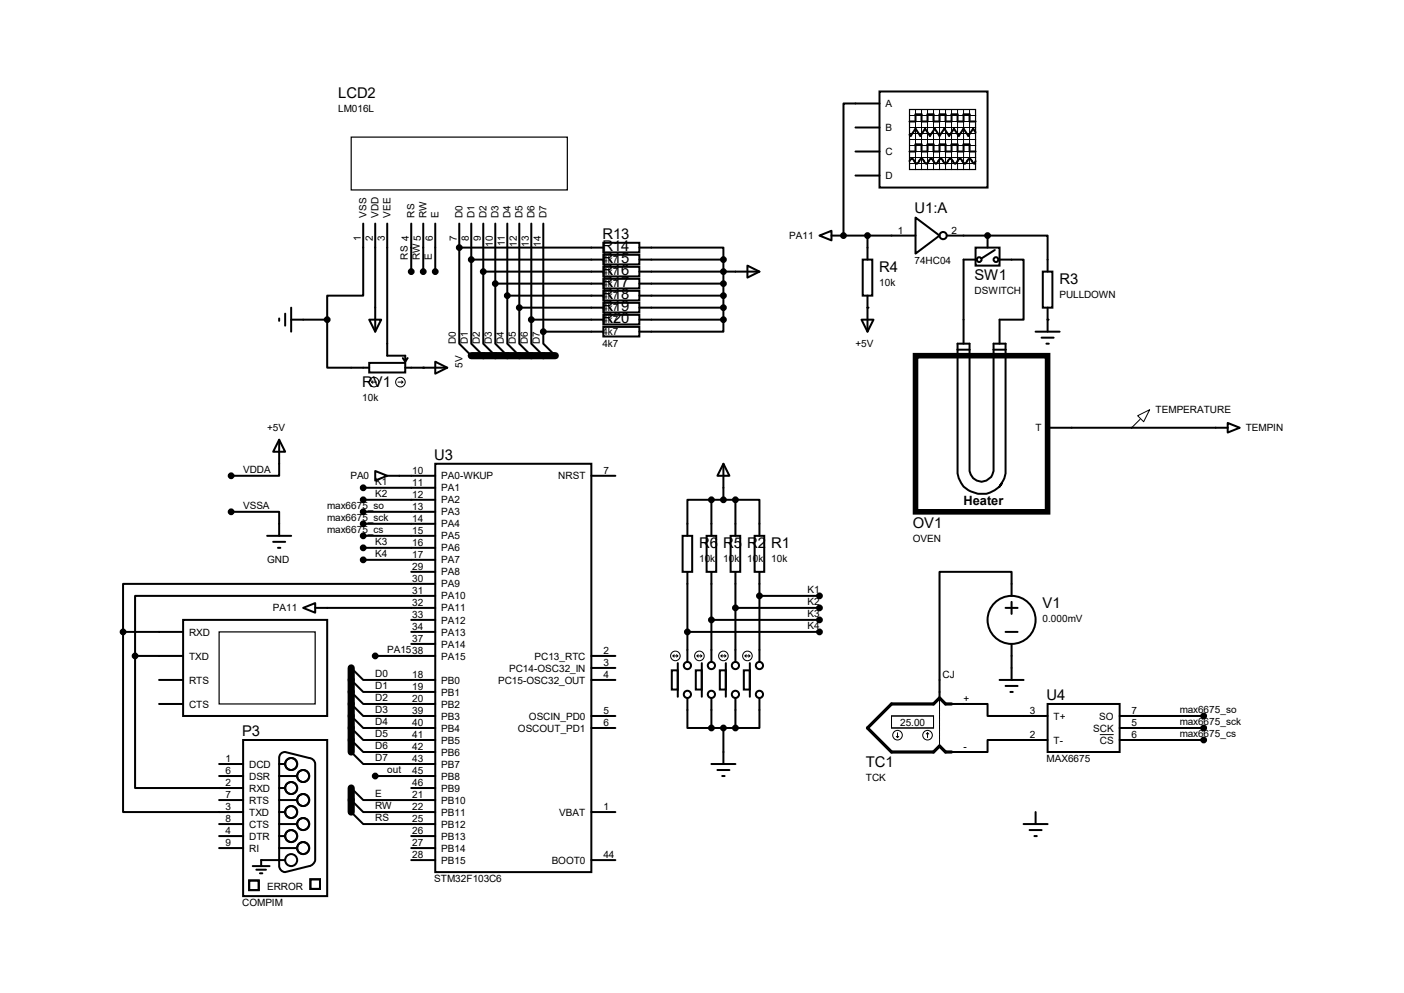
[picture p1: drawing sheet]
<svg xmlns="http://www.w3.org/2000/svg" width="297mm" height="210mm" viewBox="0 0 297 210" stroke-linecap="round" stroke-linejoin="round" font-family="sans-serif">
<path d="M99.7 75.2h17.8M74.3 141.3v17.7M74.3 166.7v5" fill="none" stroke="#000" stroke-width="1.5"/>
<g fill="none" stroke="#000" stroke-width=".42">
<path d="M186.1 19.3h22.8v20.4h-22.8zM181 32h5.1M181 27h5.1M181 37.1h5.1M186.1 21.9h-7.7v27.9M192.4 34.1l.5-.5 1 1 1-1 1.1 1 1-1 1 1 1-1 1 1 1-1 1.1 1 1-1 1 1 1-1 1 1 .3-.5M192.4 25.7h1.3v-1.5h1.2v1.5h1.3v-1.5h1.3v1.5h1.3v-1.5h1.2v1.5h1.3v-1.5h1.3v1.5h1.2v-1.5h1.3v1.5h1.3M192.4 32h1.3v-1.5h1.2v1.5h1.3v-1.5h1.3v1.5h1.3v-1.5h1.2v1.5h1.3v-1.5h1.3v1.5h1.2v-1.5h1.3v1.5h1.3M206.4 28l-.5-.8-1 1.5-1.1-1.5-1 1.5-1-1.5-1 1.5-1-1.5-1 1.5-1.1-1.5-1 1.5-1-1.5-1 1.5-1-1.5-1 1.5-.3-.2M76.8 47.3v15.2h-7.6v5.1M79.4 47.3v22.8M81.9 47.3v27.9h3.8v1.3"/>
<path d="M87 47.3v10.1M89.5 47.3v10.1M92.1 47.3v10.1M97.2 52.4v20.3l2.5 2.5M97.2 52.4h30.4M97.2 47.3v5.1M99.7 54.9v17.8l2.5 2.5M99.7 47.3v7.6M99.7 54.9h27.9M102.2 57.4v15.3l2.6 2.5M102.2 47.3v10.1M102.2 57.4h25.4"/>
<path d="M104.8 60v12.7l2.5 2.5M104.8 47.3v12.7M104.8 60h22.8M107.3 47.3v15.2M109.9 47.3v17.8M112.4 47.3v20.3M114.9 47.3v22.8M127.6 51.4h7.7v2h-7.7zM127.6 53.9h7.7v2h-7.7zM127.6 56.4h7.7v2.1h-7.7zM127.6 59h7.7v2h-7.7zM135.3 52.4h17.7v2.5"/>
<path d="M135.3 54.9h17.7M135.3 57.4h25.4M135.3 60h17.7M153 54.9v12.7M158.1 56.2l2.6 1.2-2.6 1.3zM173.4 49.8l2.5-1v2zM175.9 49.8h17.8M182.5 54.9h2v7.6h-2zM183.5 49.8v5.1M193.7 46l5.1 3.8-5.1 3.8zM200.3 49.8h8.6M206.4 52.4h5.1v3.8h-5.1z"/>
<path d="M206.6 54.9h-2.8v17.8M208.9 49.8h12.7v7.6M208.9 49.8v2.6M210.4 52.9l-2.8 1.8M211.2 54.9h5.3v12.7h-5v5.1M220.6 57.4h2v7.7h-2zM59.1 67.4v.5M60.3 66.3v2.6M61.6 67.6h7.6M61.6 65.1v5M69.2 67.6v10.2h8.9M78.1 67.6h2.5l-1.2 2.5z"/>
<path d="M78.1 76.8h7.6v2h-7.6zM85.2 75.7l.5 .8M85.7 77.8h8.9M86.2 75.7l-.5 .8M92.1 76.5l2.5 1.3-2.5 1.2zM107.3 62.5v10.2l2.6 2.5M107.3 62.5h20.3M109.9 65.1v7.6l2.5 2.5M109.9 65.1h17.7M112.4 67.6v5.1l2.5 2.5M112.4 67.6h15.2M114.9 70.1v2.6l2.6 2.5"/>
<path d="M114.9 70.1h12.7M127.6 61.5h7.7v2h-7.7zM127.6 64.1h7.7v2h-7.7zM127.6 66.6h7.7v2h-7.7zM127.6 69.1h7.7v2.1h-7.7zM135.3 67.6h17.7M135.3 62.5h17.7M135.3 65.1h17.7M153 67.6v2.5h-17.7M182.2 67.6h2.6l-1.3 2.5zM183.5 62.5v7.6M202.6 75.2h2.5v24.4a2.55 2.55 0 0 0 2.5 2.3 2.55 2.55 0 0 0 2.6-2.3v-24.4h2.5v24.9l-.2 1-1 1.8 .5-.7a5.1 5.1 0 0 1-5.4 2.2 5.1 5.1 0 0 1-4-4.3z"/>
<path d="M202.6 75.2v-2.5h2.5v2.5M202.6 74h2.5M210.2 75.2v-2.5h2.5v2.5M210.2 74h2.5M219.1 70.1h5.1M220.3 71.4h2.6M221.4 72.7h.5M221.6 65.1v5M59.1 93l1.2 2.5h-2.5zM59.1 93v7.6h-10.2M79.4 99.6l2.5 1-2.5 1zM92.1 98.1h33v86.3h-33z"/>
<path d="M153 98.1l1.3 2.5h-2.5zM153 98.1v7.6M221.6 90.5h38.1M259.7 89.5l2.6 1-2.6 1zM48.9 108.2h10.2v5.1M56.5 113.3h5.1M57.8 114.6h2.5M58.8 115.9h.5M76.8 108.2h15.3M76.8 110.8h15.3M76.8 113.3h15.3M76.8 105.7h15.3"/>
<path d="M76.8 103.2h15.3M76.8 115.9h15.3M76.8 118.4h15.3M81.9 100.6h10.2M125.1 100.6h5.1M144.4 113.3h2v7.6h-2zM149.5 113.3h2v7.6h-2zM150.5 105.7h-5.1v7.6M150.5 105.7v7.6M150.5 105.7h5.1M154.6 113.3h2v7.6h-2zM155.6 105.7h5.1v7.6"/>
<path d="M155.6 105.7v7.6M159.6 113.3h2.1v7.6h-2.1zM26 133.6v38.1h25.4M26 133.6h12.7M28.6 138.7v28h22.8M28.6 138.7h10.1M38.7 131.1h30.5v20.3h-30.5zM64.1 128.6l2.6-1v2zM66.7 128.6h25.4M79.4 138.7h12.7M87 133.6h5.1M87 131.1h5.1"/>
<path d="M87 120.9h5.1M87 136.2h5.1M92.1 123.5h-66.1v10.1M92.1 126h-63.5v12.7M125.1 138.7h5.1M145.4 133.6h28M145.4 120.9v19.1M150.5 120.9v19.1M150.5 131.1h22.9M155.6 128.6h17.8M155.6 120.9v19.1M160.7 120.9v19.1"/>
<path d="M160.7 126h12.7M212.7 128.6h2.6M212.7 133.6h2.6M214 126v-5.1h-15.2v26.7M214 127.3v2.5M214 136.2v7.6M33.7 143.8h5M33.7 148.9h5M51.4 156.5h17.8v33h-17.8zM59.5 159.3l.8-.3 5.1 1.3a1.37 1.37 0 0 1 1.3 1.3v20.3a1.61 1.61 0 0 1-1.3 1.3l-5.1 1.2a1.35 1.35 0 0 1-1.2-1.2v-22.9v-.4zM74.3 143.8l2.5 2.5h15.3M74.3 159l2.5 2.6h15.3"/>
<path d="M74.3 156.5l2.5 2.5h15.3M74.3 154l2.5 2.5h15.3M74.3 151.4l2.5 2.6h15.3M74.3 148.9l2.5 2.5h15.3M74.3 146.3l2.5 2.6h15.3M74.3 141.3l2.5 2.5h15.3M125.1 151.4h5.1M125.1 154h5.1M125.1 143.8h5.1M125.1 141.3h5.1M142.1 141.8h1.3v4h-1.3zM143.4 140.3v7.1"/>
<path d="M145.4 147.6v6.4h5.1M147.2 141.8h1.3v4h-1.3zM148.5 140.3v7.1M150.5 154h5.1M150.5 147.6v6.4M152.3 141.8h1.2v4h-1.2zM153 154v7.6M153.5 140.3v7.1M155.6 147.6v6.4M157.4 141.8h1.2v4h-1.2zM158.6 140.3v7.1M160.7 147.6v6.4h-5.1"/>
<path d="M201.3 148.9h7.6v2.5h12.7M211.5 143.8h5M212.7 145.1h2.6M213.7 146.3h.5M221.6 148.9h15.3v10.1h-15.3zM221.6 156.5h-12.7v2.5h-7.6M236.9 151.4h17.7M236.9 154h17.7M236.9 156.5h17.7M46.4 164.1h5M46.4 161.6h5M46.4 169.2h5"/>
<path d="M46.4 174.3h5M46.4 176.8h5M46.4 179.4h5M59.1 164.1h3.8M59.1 161.6h1.2M59.1 166.7h1.2M59.1 169.2h3.8M59.1 171.7h1.2M59.1 174.3h3.8M59.1 176.8h1.2M59.1 179.4h3.8M74.3 171.7l2.5 2.6h15.3"/>
<path d="M74.3 169.2l2.5 2.5h15.3M74.3 166.7l2.5 2.5h15.3M79.4 164.1h12.7M87 166.7h5.1M87 176.8h5.1M87 179.4h5.1M125.1 171.7h5.1M150.5 161.6h5.1M151.8 162.9h2.5M152.8 164.1h.5M216.5 174.3h5.1M217.8 175.6h2.5"/>
<path d="M218.8 176.8h.5M219.1 171.7v2.6M52.7 186.2h2v2.1h-2zM53.5 183.2h3.5M54.2 183.9h2.1M55 184.7h.5M60.3 181.9h-5.1v1.3M65.7 186h2v2h-2zM87 181.9h5.1M125.1 181.9h5.1"/>
<circle cx="199.5" cy="49.8" r=".76"/>
<circle cx="207.1" cy="54.9" r=".51"/>
<circle cx="210.7" cy="54.9" r=".51"/>
<circle cx="214" cy="131.1" r="5.1"/>
<circle cx="145.4" cy="146.9" r=".76"/>
<circle cx="145.4" cy="140.8" r=".76"/>
<circle cx="150.5" cy="146.9" r=".76"/>
<circle cx="150.5" cy="140.8" r=".76"/>
<circle cx="155.6" cy="140.8" r=".76"/>
<circle cx="155.6" cy="146.9" r=".76"/>
<circle cx="160.7" cy="140.8" r=".76"/>
<circle cx="160.7" cy="146.9" r=".76"/>
<circle cx="61.6" cy="161.6" r="1.27"/>
<circle cx="61.6" cy="171.7" r="1.27"/>
<circle cx="61.6" cy="176.8" r="1.27"/>
<circle cx="61.6" cy="166.7" r="1.27"/>
<circle cx="64.1" cy="174.3" r="1.27"/>
<circle cx="64.1" cy="164.1" r="1.27"/>
<circle cx="64.1" cy="169.2" r="1.27"/>
<circle cx="64.1" cy="179.4" r="1.27"/>
<circle cx="61.6" cy="181.9" r="1.27"/>
</g>
<g fill="#000">
<circle cx="97.2" cy="52.4" r=".21"/>
<circle cx="178.4" cy="49.8" r=".21"/>
<circle cx="208.9" cy="49.8" r=".21"/>
<circle cx="89.5" cy="77.8" r=".21"/>
<circle cx="183.5" cy="65.1" r=".21"/>
<circle cx="221.6" cy="67.6" r=".21"/>
</g>
<path d="M74.3 29h45.7v11.2h-45.7zM192.4 23.2h14v12.7h-14zM46.4 133.6h20.3v15.3h-20.3z" fill="none" stroke="#000" stroke-width=".25"/>
<g fill="#000" stroke="#000" stroke-width=".42">
<circle cx="87" cy="57.4" r=".51"/>
<circle cx="89.5" cy="57.4" r=".51"/>
<circle cx="92.1" cy="57.4" r=".51"/>
<circle cx="97.2" cy="52.4" r=".51"/>
<circle cx="99.7" cy="54.9" r=".51"/>
<circle cx="102.2" cy="57.4" r=".51"/>
<circle cx="104.8" cy="60" r=".51"/>
<circle cx="153" cy="54.9" r=".51"/>
<circle cx="153" cy="57.4" r=".51"/>
<circle cx="153" cy="60" r=".51"/>
<circle cx="178.4" cy="49.8" r=".51"/>
<circle cx="183.5" cy="49.8" r=".51"/>
<circle cx="208.9" cy="49.8" r=".51"/>
<circle cx="69.2" cy="67.6" r=".51"/>
<circle cx="107.3" cy="62.5" r=".51"/>
<circle cx="109.9" cy="65.1" r=".51"/>
<circle cx="112.4" cy="67.6" r=".51"/>
<circle cx="114.9" cy="70.1" r=".51"/>
<circle cx="153" cy="62.5" r=".51"/>
<circle cx="153" cy="65.1" r=".51"/>
<circle cx="153" cy="67.6" r=".51"/>
<circle cx="48.9" cy="100.6" r=".51"/>
<circle cx="48.9" cy="108.2" r=".51"/>
<circle cx="76.8" cy="103.2" r=".51"/>
<circle cx="76.8" cy="110.8" r=".51"/>
<circle cx="76.8" cy="118.4" r=".51"/>
<circle cx="76.8" cy="108.2" r=".51"/>
<circle cx="76.8" cy="113.3" r=".51"/>
<circle cx="76.8" cy="105.7" r=".51"/>
<circle cx="76.8" cy="115.9" r=".51"/>
<circle cx="150.5" cy="105.7" r=".51"/>
<circle cx="153" cy="105.7" r=".51"/>
<circle cx="155.6" cy="105.7" r=".51"/>
<circle cx="26" cy="133.6" r=".51"/>
<circle cx="28.6" cy="138.7" r=".51"/>
<circle cx="79.4" cy="138.7" r=".51"/>
<circle cx="145.4" cy="133.6" r=".51"/>
<circle cx="150.5" cy="131.1" r=".51"/>
<circle cx="155.6" cy="128.6" r=".51"/>
<circle cx="160.7" cy="126" r=".51"/>
<circle cx="173.4" cy="128.6" r=".51"/>
<circle cx="173.4" cy="131.1" r=".51"/>
<circle cx="173.4" cy="126" r=".51"/>
<circle cx="173.4" cy="133.6" r=".51"/>
<circle cx="150.5" cy="154" r=".51"/>
<circle cx="153" cy="154" r=".51"/>
<circle cx="155.6" cy="154" r=".51"/>
<circle cx="254.6" cy="156.5" r=".51"/>
<circle cx="254.6" cy="151.4" r=".51"/>
<circle cx="254.6" cy="154" r=".51"/>
<circle cx="79.4" cy="164.1" r=".51"/>
</g>
<g fill="none" stroke="#000" stroke-width=".21">
<path d="M192.4 27h14M192.4 24.4h14M192.4 25.7h14M192.4 28.2h14M192.4 30.8h14M192.4 32h14M192.4 33.3h14M192.4 34.6h14M192.4 29.5h14M193.7 23.2v12.7M194.9 23.2l.1 12.7M196.2 23.2l.1 12.7"/>
<path d="M197.5 23.2v12.7M198.8 23.2v12.7M200 23.2l.1 12.7M201.3 23.2v12.7M202.6 23.2v12.7M203.8 23.2l.1 12.7M205.1 23.2v12.7M78.6 80.8l.3 .3M78.6 80.8h1M78.9 80.6l-.3 .2M84.2 80.8h1M85 80.6l.2 .2"/>
<path d="M85.2 80.8l-.2 .3M240.7 87.9l2.5-1.2-1.3 2.5zM241.2 88.7l-1.8 1.8M142.4 138.7h1M142.4 138.7l.2 .3M142.6 138.5l-.2 .2M143.1 138.5l.3 .2M143.4 138.7l-.3 .3M147.4 138.7h1.1M147.4 138.7l.3 .3M147.7 138.5l-.3 .2M148.2 138.5l.3 .2"/>
<path d="M148.5 138.7l-.3 .3M152.5 138.7h1M152.5 138.7l.3 .3M152.8 138.5l-.3 .2M153.3 138.5l.2 .2M153.5 138.7l-.2 .3M157.6 138.7h1M157.6 138.7l.3 .3M157.9 138.5l-.3 .2M158.4 138.5l.2 .2M158.6 138.7l-.2 .3M188.6 151.4h8.9v2.6h-8.9z"/>
<path d="M189.6 155.7l.3 .3M189.9 155v1M190.1 155.7l-.2 .3M196.2 155l-.2 .2M196.2 155l.3 .2M196.2 155v1M198.8 147.6v10.2M232.7 155.4h2.9"/>
<circle cx="79.1" cy="80.8" r="1.02"/>
<circle cx="84.7" cy="80.8" r="1.02"/>
<circle cx="142.9" cy="138.7" r="1.02"/>
<circle cx="148" cy="138.7" r="1.02"/>
<circle cx="153" cy="138.7" r="1.02"/>
<circle cx="158.1" cy="138.7" r="1.02"/>
<circle cx="189.9" cy="155.5" r="1.02"/>
<circle cx="196.2" cy="155.5" r="1.02"/>
</g>
<path d="M201.3 148.9h-1.3l-1.2-1.3-1.3 1.3h-8.9l-5.1 5.1 5.1 5h8.9l1.3-1.2 1.2 1.2h1.3" fill="none" stroke="#000" stroke-width=".68"/>
<path d="M193.7 75.2h27.9v33h-27.9z" fill="none" stroke="#000" stroke-width="1.2"/>
<g font-size="3.1">
<text x="71.5" y="20.7">LCD2</text>
<text x="193.5" y="45.1">U1:A</text>
<text x="127.4" y="50.5">R13</text>
<text x="127.4" y="53">R14</text>
<text x="127.4" y="55.5">R15</text>
<text x="127.4" y="58.1">R16</text>
<text x="186" y="57.5">R4</text>
<text x="206.2" y="59.2">SW1</text>
<text x="127.4" y="60.6">R17</text>
<text x="127.4" y="63.2">R18</text>
<text x="127.4" y="65.7">R19</text>
<text x="224.1" y="60.1">R3</text>
<text x="127.4" y="68.2">R20</text>
<text x="76.6" y="81.8">RV1</text>
<text x="91.9" y="97.2">U3</text>
<text x="193.1" y="111.7">OV1</text>
<text x="147.9" y="116">R6</text>
<text x="153" y="116">R5</text>
<text x="158.1" y="116">R2</text>
<text x="163.2" y="116">R1</text>
<text x="220.6" y="128.7">V1</text>
<text x="221.4" y="148">U4</text>
<text x="51.2" y="155.6">P3</text>
<text x="183.2" y="162.2">TC1</text>
</g>
<text font-size="2.7" x="203.8" y="106.7">Heater</text>
<g font-size="2.1">
<text x="71.5" y="23.6">LM016L</text>
<text x="187.3" y="22.6">A</text>
<text x="187.3" y="27.7">B</text>
<text x="187.3" y="32.8">C</text>
<text x="187.3" y="37.9">D</text>
<text x="77.5" y="46" transform="rotate(-90 77.5 46)">VSS</text>
<text x="80.1" y="46" transform="rotate(-90 80.1 46)">VDD</text>
<text x="82.6" y="46" transform="rotate(-90 82.6 46)">VEE</text>
<text x="87.7" y="46" transform="rotate(-90 87.7 46)">RS</text>
<text x="90.2" y="46" transform="rotate(-90 90.2 46)">RW</text>
<text x="92.8" y="46" transform="rotate(-90 92.8 46)">E</text>
<text x="97.8" y="46" transform="rotate(-90 97.8 46)">D0</text>
<text x="100.4" y="46" transform="rotate(-90 100.4 46)">D1</text>
<text x="102.9" y="46" transform="rotate(-90 102.9 46)">D2</text>
<text x="105.5" y="46" transform="rotate(-90 105.5 46)">D3</text>
<text x="108" y="46" transform="rotate(-90 108 46)">D4</text>
<text x="110.5" y="46" transform="rotate(-90 110.5 46)">D5</text>
<text x="113.1" y="46" transform="rotate(-90 113.1 46)">D6</text>
<text x="115.6" y="46" transform="rotate(-90 115.6 46)">D7</text>
<text x="76.3" y="51" transform="rotate(-90 76.3 51)">1</text>
<text x="78.9" y="51" transform="rotate(-90 78.9 51)">2</text>
<text x="81.4" y="51" transform="rotate(-90 81.4 51)">3</text>
<text x="91.6" y="51" transform="rotate(-90 91.6 51)">6</text>
<text x="96.6" y="51" transform="rotate(-90 96.6 51)">7</text>
<text x="99.2" y="51" transform="rotate(-90 99.2 51)">8</text>
<text x="101.7" y="51" transform="rotate(-90 101.7 51)">9</text>
<text x="104.3" y="52.2" transform="rotate(-90 104.3 52.2)">10</text>
<text x="106.8" y="52" transform="rotate(-90 106.8 52)">11</text>
<text x="109.3" y="52.2" transform="rotate(-90 109.3 52.2)">12</text>
<text x="111.9" y="52.2" transform="rotate(-90 111.9 52.2)">13</text>
<text x="114.4" y="52.2" transform="rotate(-90 114.4 52.2)">14</text>
<text x="167" y="50.6">PA11</text>
<text x="189.9" y="49.4">1</text>
<text x="201.3" y="49.4">2</text>
<text x="86.3" y="54.9" transform="rotate(-90 86.3 54.9)">RS 4</text>
<text x="88.8" y="54.9" transform="rotate(-90 88.8 54.9)">RW 5</text>
<text x="91.4" y="54.9" transform="rotate(-90 91.4 54.9)">E</text>
<text x="127.4" y="55.5">4k7</text>
<text x="127.4" y="58.1">4k7</text>
<text x="193.5" y="55.8">74HC04</text>
<text x="127.4" y="60.6">4k7</text>
<text x="127.4" y="63.2">4k7</text>
<text x="127.4" y="65.7">4k7</text>
<text x="186" y="60.5">10k</text>
<text x="206.2" y="62.1">DSWITCH</text>
<text x="224.1" y="63">PULLDOWN</text>
<text x="127.4" y="68.2">4k7</text>
<text x="127.4" y="70.8">4k7</text>
<text x="96.4" y="72.7" transform="rotate(-90 96.4 72.7)">D0</text>
<text x="97.8" y="77.8" transform="rotate(-90 97.8 77.8)">5V</text>
<text x="99" y="72.7" transform="rotate(-90 99 72.7)">D1</text>
<text x="101.5" y="72.7" transform="rotate(-90 101.5 72.7)">D2</text>
<text x="104.1" y="72.7" transform="rotate(-90 104.1 72.7)">D3</text>
<text x="106.6" y="72.7" transform="rotate(-90 106.6 72.7)">D4</text>
<text x="109.1" y="72.7" transform="rotate(-90 109.1 72.7)">D5</text>
<text x="111.7" y="72.7" transform="rotate(-90 111.7 72.7)">D6</text>
<text x="114.2" y="72.7" transform="rotate(-90 114.2 72.7)">D7</text>
<text x="127.4" y="73.3">4k7</text>
<text x="181" y="73.4">+5V</text>
<text x="76.6" y="84.8">10k</text>
<text x="244.5" y="87.4">TEMPERATURE</text>
<text x="56.5" y="91.2">+5V</text>
<text x="219.1" y="91.2">T</text>
<text x="263.5" y="91.2">TEMPIN</text>
<text x="51.4" y="100">VDDA</text>
<text x="74.1" y="101.4">PA0</text>
<text x="87.2" y="100.2">10</text>
<text x="93.3" y="101.4">PA0-WKUP</text>
<text x="118.1" y="101.4">NRST</text>
<text x="127.6" y="100.2">7</text>
<text x="51.4" y="107.7">VSSA</text>
<text x="69.2" y="107.7">max6675_so</text>
<text x="79.4" y="102.6">K1</text>
<text x="79.4" y="105.1">K2</text>
<text x="87.2" y="105.3">12</text>
<text x="87.2" y="102.8">11</text>
<text x="87.2" y="107.9">13</text>
<text x="93.3" y="106.5">PA2</text>
<text x="93.3" y="103.9">PA1</text>
<text x="69.2" y="110.2">max6675_sck</text>
<text x="69.2" y="112.7">max6675_cs</text>
<text x="87.2" y="110.4">14</text>
<text x="87.2" y="112.9">15</text>
<text x="93.3" y="109">PA3</text>
<text x="93.3" y="111.5">PA4</text>
<text x="56.5" y="119.2">GND</text>
<text x="79.4" y="115.3">K3</text>
<text x="79.4" y="117.8">K4</text>
<text x="87.2" y="115.5">16</text>
<text x="87.2" y="118">17</text>
<text x="93.3" y="114.1">PA5</text>
<text x="93.3" y="116.6">PA6</text>
<text x="93.3" y="119.2">PA7</text>
<text x="147.9" y="118.9">10k</text>
<text x="153" y="118.9">10k</text>
<text x="158.1" y="118.9">10k</text>
<text x="163.2" y="118.9">10k</text>
<text x="193.1" y="114.6">OVEN</text>
<text x="87.2" y="120.6">29</text>
<text x="87.2" y="123.1">30</text>
<text x="87.2" y="125.6">31</text>
<text x="93.3" y="121.7">PA8</text>
<text x="93.3" y="124.2">PA9</text>
<text x="170.8" y="125.4">K1</text>
<text x="57.7" y="129.3">PA11</text>
<text x="87.2" y="128.2">32</text>
<text x="87.2" y="130.7">33</text>
<text x="93.3" y="126.8">PA10</text>
<text x="93.3" y="129.3">PA11</text>
<text x="93.3" y="131.9">PA12</text>
<text x="170.8" y="130.5">K3</text>
<text x="170.8" y="128">K2</text>
<text x="220.6" y="131.6">0.000mV</text>
<text x="40" y="134.4">RXD</text>
<text x="87.2" y="133.3">34</text>
<text x="87.2" y="135.8">37</text>
<text x="93.3" y="134.4">PA13</text>
<text x="93.3" y="136.9">PA14</text>
<text x="170.8" y="133.1">K4</text>
<text x="40" y="139.5">TXD</text>
<text x="79.4" y="143.2">D0</text>
<text x="81.9" y="138.1">PA1538</text>
<text x="87.2" y="143.4">18</text>
<text x="93.3" y="139.5">PA15</text>
<text x="107.7" y="142">PC14-OSC32_IN</text>
<text x="113.1" y="139.5">PC13_RTC</text>
<text x="127.6" y="138.3">2</text>
<text x="127.6" y="140.9">3</text>
<text x="127.6" y="143.4">4</text>
<text x="199.4" y="143.4">CJ</text>
<text x="40" y="144.6">RTS</text>
<text x="40" y="149.6">CTS</text>
<text x="79.4" y="145.8">D1</text>
<text x="79.4" y="148.3">D2</text>
<text x="87.2" y="146">19</text>
<text x="87.2" y="148.5">20</text>
<text x="93.3" y="144.6">PB0</text>
<text x="93.3" y="147.1">PB1</text>
<text x="93.3" y="149.6">PB2</text>
<text x="105.4" y="144.6">PC15-OSC32_OUT</text>
<text x="203.8" y="148.5">+</text>
<text x="79.4" y="155.9">D5</text>
<text x="79.4" y="153.4">D4</text>
<text x="79.4" y="150.8">D3</text>
<text x="87.2" y="151">39</text>
<text x="87.2" y="153.6">40</text>
<text x="93.3" y="152.2">PB3</text>
<text x="93.3" y="154.7">PB4</text>
<text x="109.6" y="154.7">OSCOUT_PD1</text>
<text x="111.9" y="152.2">OSCIN_PD0</text>
<text x="127.6" y="151">5</text>
<text x="127.6" y="153.6">6</text>
<text x="190.4" y="153.5">25.00</text>
<text x="217.9" y="151">3</text>
<text x="222.9" y="152.2">T+</text>
<text x="231.3" y="154.7">SCK</text>
<text x="232.5" y="152.2">SO</text>
<text x="239.4" y="151">7</text>
<text x="239.4" y="153.6">5</text>
<text x="249.6" y="150.8">max6675_so</text>
<text x="249.6" y="153.4">max6675_sck</text>
<text x="249.6" y="155.9">max6675_cs</text>
<text x="47.7" y="161.2">1</text>
<text x="79.4" y="161">D7</text>
<text x="79.4" y="158.5">D6</text>
<text x="87.2" y="156.1">41</text>
<text x="87.2" y="158.7">42</text>
<text x="87.2" y="161.2">43</text>
<text x="93.3" y="157.3">PB5</text>
<text x="93.3" y="159.8">PB6</text>
<text x="203.8" y="158.7">-</text>
<text x="217.9" y="156.1">2</text>
<text x="221.4" y="161.2">MAX6675</text>
<text x="222.9" y="157.3">T-</text>
<text x="232.7" y="157.3">CS</text>
<text x="239.4" y="156.1">6</text>
<text x="47.7" y="166.3">2</text>
<text x="47.7" y="163.7">6</text>
<text x="52.7" y="167.4">RXD</text>
<text x="52.7" y="164.9">DSR</text>
<text x="52.7" y="162.3">DCD</text>
<text x="81.9" y="163.5">out</text>
<text x="87.2" y="163.7">45</text>
<text x="87.2" y="166.3">46</text>
<text x="93.3" y="164.9">PB8</text>
<text x="93.3" y="167.4">PB9</text>
<text x="93.3" y="162.3">PB7</text>
<text x="183.2" y="165.1">TCK</text>
<text x="47.7" y="171.4">3</text>
<text x="47.7" y="173.9">8</text>
<text x="47.7" y="168.8">7</text>
<text x="52.7" y="172.5">TXD</text>
<text x="52.7" y="170">RTS</text>
<text x="79.4" y="173.7">RS</text>
<text x="79.4" y="171.2">RW</text>
<text x="79.4" y="168.6">E</text>
<text x="87.2" y="168.8">21</text>
<text x="87.2" y="171.4">22</text>
<text x="87.2" y="173.9">25</text>
<text x="93.3" y="170">PB10</text>
<text x="93.3" y="172.5">PB11</text>
<text x="118.3" y="172.5">VBAT</text>
<text x="127.6" y="171.4">1</text>
<text x="47.7" y="176.4">4</text>
<text x="47.7" y="179">9</text>
<text x="52.7" y="175">CTS</text>
<text x="52.7" y="177.6">DTR</text>
<text x="87.2" y="176.4">26</text>
<text x="87.2" y="179">27</text>
<text x="93.3" y="175">PB12</text>
<text x="93.3" y="177.6">PB13</text>
<text x="52.7" y="180.1">RI</text>
<text x="87.2" y="181.5">28</text>
<text x="93.3" y="180.1">PB14</text>
<text x="93.3" y="182.7">PB15</text>
<text x="116.7" y="182.7">BOOT0</text>
<text x="127.6" y="181.5">44</text>
<text x="51.2" y="191.7">COMPIM</text>
<text x="56.5" y="188.2">ERROR</text>
<text x="91.9" y="186.6">STM32F103C6</text>
</g>
</svg>
